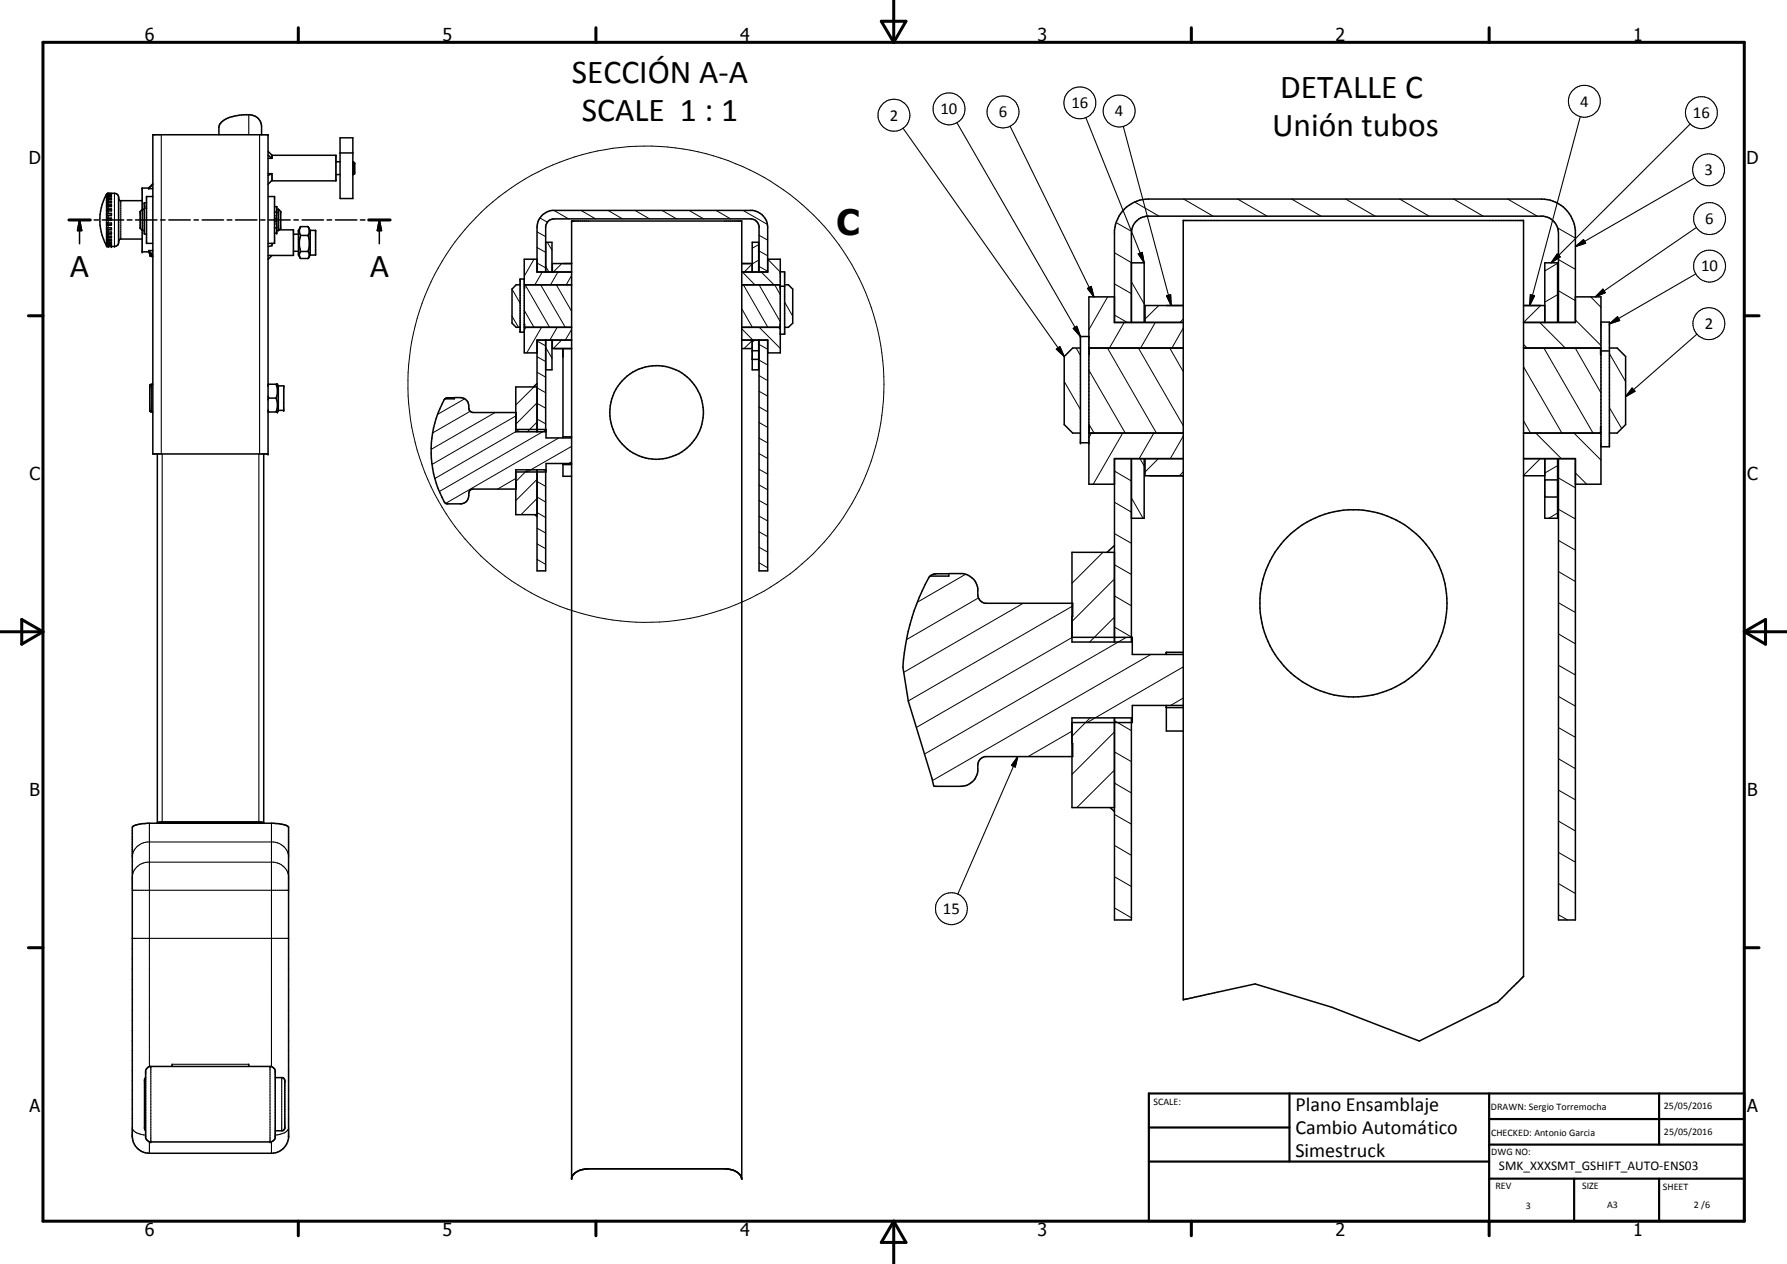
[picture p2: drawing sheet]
<svg xmlns="http://www.w3.org/2000/svg" width="420mm" height="297mm" viewBox="0 0 420 297" stroke-linecap="round" stroke-linejoin="round" font-family="sans-serif">
<g fill="none" stroke="#000" stroke-width=".35">
<path d="M35.9 31.7h27.1v75h-27.1zM51.5 31.7v-1.8a3.9 3.9 0 0 1 3.6-2.6 9 9 0 0 1 4.9 0 2.83 2.83 0 0 1 1.5 2.3v2.1M63 36.4l1 .8M63 37.2h1M63 35.6l1 .9M64 36.5h15v6h-15.2M64 36.5v.7M79 38h1M80 32.4h3v14.3h-3zM80 35.9h3M83 38h.1M83.1 38v3"/>
<path d="M83.1 38l.3 .3v2.4l-.3 .3M16.2 51.7h5M18.7 51.7l.5 2.5h-1zM18.7 51.7v5.6M22.1 51.7h1M24 51.7h5.1M25.1 49.2h1.1M25.1 46.1l1.1-.1v.2l-1.1 .2zM25.1 45.6h.1M25.1 45.8v.1l.2-.1M25.1 46.7l1.1-.1v.3l-1.1 .1zM25.1 47.4l1.1-.1v.4l-1.1 .1z"/>
<path d="M25.1 49.2l1.1-.1v.5l-1.1 .1zM25.1 51.3h1.1v.5h-1.1zM25.1 52.4h1.1v.5h-1.1zM25.1 53.5h1.1v.5l-1.1-.1zM25.1 56.2l1.1 .1v.3h-.9l-.2-.1zM25.1 56.9l1.1 .1v.2h-.9l-.2-.1zM25.1 57.4l1.1 .1v.2h-.9zM25.1 57.7l1.1 .2M25.1 46.1h1.1M25.1 45.8l1.1-.2v.2zM25.1 45.6a12.1 12.1 0 0 0 .1 12.2l.2 .1M25.1 57.5h1.1"/>
<path d="M25.1 56.5h1.1M25.1 48.2h1.1M25.1 46.7h1.1M25.1 47.4h1.1M25.1 53.9l.1 .1M25.1 57.1h1.1M25.1 57.7h.1M25.2 50.2h1v.5h-1.1v-.5h1.1M25.2 54.9l1 .1v-.5h-1.1v.4h1.1M25.2 55.8l1 .1v-.4l-1.1-.1v.4h1.1M25.2 45.5l1.7-.1a1.03 1.03 0 0 1 1 .8v10.9l-.2 .5-.6 .3h-1.8l-.2-.2M25.2 48.2h-.1"/>
<path d="M25.2 45.5l-.1 .1M25.3 48.2l.9-.1v.5h-1.1v-.4M25.4 45.4l-.2 .1M26.2 45.5l-1.1 .1M27.9 46.7l.4 .5h5.1M29.9 51.7h1.1M31.9 51.7h5M33.4 56.2h-5l-.3 .1-.2 .4M33.9 49.2h-.4l-.5 .5v4l.5 .5h.4M33.9 48.9h.5M34.4 47.7h-.5v7.3h.5M35 44.2h-1.6v15h1.6"/>
<path d="M35 44.3h.9M35 44.2v.1M35 58.9v.3M35 58.9l.9 1M35 58.9h.9M35 59.2l.9 1M35.2 59.4l.1 .7 .6 .2M35.9 46.2h-1.5v11h1.5M35.9 43.3l-.9 1M35.9 46.1l-.1 .1M35.9 43.2l-.9 1M37.8 51.7h1"/>
<path d="M39.7 51.7h5M45.6 51.7h1M47.5 51.7h5.1M53.4 51.7h1.1M55.4 51.7h5M61.3 51.7h1M63 46.2h1.5v11h-1.5M63 40.8h1M63.2 51.7h5M64 40.8v1.6l-1 .9M64 57.2v.5l-1 .3M64 40.8l-1 .4"/>
<path d="M64.5 48.6h.6v6.2h-.6M64.5 51.3h.6M64.5 53.6h.6M64.5 49.8h.6M64.5 52.1h.6M65.1 49.2h.4M65.1 54.2h.4M65.5 49.2v5M65.5 49.2l.5 .5v4l-.5 .5M65.6 54h3.4v6h-6M69 55h1.2M69 59.1h1.2"/>
<path d="M69.1 51.7h1M70.7 59.1h1.7M70.7 53.3l-.5 .8v5.8l.4 .8M70.7 59.1a1.28 1.28 0 0 0-.1 1.6M70.7 53.3a1.89 1.89 0 0 0 0 2M70.7 55.3a5.8 5.8 0 0 0 0 3.8M70.7 53.3h1.7M70.7 55.3h1.7M71 51.7h5.1M72.4 59.1a1.28 1.28 0 0 1 .1 1.6M72.4 53.3a1.89 1.89 0 0 1 0 2M72.4 55.3a5.8 5.8 0 0 1 0 3.8"/>
<path d="M72.4 53.3l.1 .1M72.5 53.4l.4 .7M72.9 54.1h1.3v5.8h-1.3M72.9 54.1v5.8M72.9 59.9l-.4 .8M76.9 51.7h1.1M78.9 51.7h5M79 41h1M83 41h.1M84.7 51.7h1.1M86.7 51.7h5M89.2 51.7l.5 2.5h-1z"/>
<path d="M89.2 51.7v5.6M128.3 56.9h1.5v7M278.2 51.8h80v177.7l-5 4.9a5.9 5.9 0 0 1-3 2l-16.5 8.2-20.5-7.9-18.1-5.5-16.9 3.7zM64 60l-1 1M70.6 60.7h1.9M122.3 66.9h-.9l-1 1v8l1 1h.9M123.3 66.9h11.1M123.3 76.2v.7M123.3 76.9h11.1M123.3 65.6h-1v12.5h1M123.3 66.9v.8M126.3 60.9h-3v22h3"/>
<path d="M128.3 79.9v21.6h-7v-10.6h5M128.3 63.9v-10.8a1.98 1.98 0 0 1 2-1.7h46.2a2.07 2.07 0 0 1 2 1.7v10.8M129.8 79.9v7h-1.5M129.9 79.9v2h4.5M134.4 79.9h-8.1v21.6M134.4 61.9h-4.5v2M134.4 63.9h-8.1v-10.5a4.1 4.1 0 0 1 3.5-4h47.1a4.1 4.1 0 0 1 3.6 4v10.5h-6.1M174.4 79.9h6.1v54.3h-2v-54.3M174.4 61.9h2.5M174.4 66.9h9.1M174.4 76.9h9.1M176.9 63.9v-7h1.5v7"/>
<path d="M176.9 79.9v7h1.5v-7M180.5 60.9h3v22h-3M183.4 66.9l.1 .8M183.5 76.2l-.1 .7M183.5 63.9h1v14.6h-1M183.5 67.3h1M184.5 66.9h.9l1 1v8l-1 1h-.9M256 79.1h-2v25h2M262 69.8h-6v44h6M266 75.8v-21a4 4 0 0 1 3.5-4h93.4a4 4 0 0 1 3.5 4v21M266 61.8h3v14M278.2 71.8h-9v4"/>
<path d="M278.2 75.8h-16.2v-21.7a8 8 0 0 1 8-7.3h92.4a8 8 0 0 1 8 7.3v21.7h-12.2M358.2 71.8h5M363.2 75.8v-14h3v14M370.4 69.8h6v44h-6M376.4 75.7h2v29.3h-2M35.9 90.3l-.6 .1-.1 .2v5.9l.1 .2 .6 .1M63 90.3h2.2l.2 .4M63 96.3l.2 .5M63 93.1l.2 .5M63.2 93.6l-.2 .4M63.2 90.3l-.2 .5M63.2 93.6h1.7"/>
<path d="M64.9 90.3a4.4 4.4 0 0 1 0 3.3M64.9 93.6a4.4 4.4 0 0 1 0 3.2M65.4 90.7h1.3v5.7h-1.3M65.4 90.7v5.7M65.4 96.4l-.2 .4h-2.2M106.8 93.5h-1.7l-.5 .2M121.3 98.5l.1-1.6h-10.4a1.1 1.1 0 0 1-.8-1.5 2 2 0 0 0-2-2h-1.4v.3h-2.2a24.8 24.8 0 0 0 0 24.4l.5 .3h3.5a2.24 2.24 0 0 0 1.7-2.7l.3-.6 .4-.2h10.4l-.1-1.5M126.3 90.1l-.9 .8M132.4 81.9v21M174.4 81.9h2.5M176.9 84.5h1.5M176.9 82.4h1.5"/>
<path d="M254 81.8h-1.8l-2 2v16l2 2h1.8M256 81.8h22.2M256.1 81.8l-.1 1.5M358.2 81.8h18.2M376.3 81.8l.1 1.5M376.4 82.5h2M378.4 81.8h1.8l2 2v16l-2 2h-1.8M37 106.7v86.8M62 106.7v86.7l-1.1-.3h-22.8l-1.1 .2M121.3 100.9h7.1v2h6M126.3 110.4v23.8h2v-23.8h-7v10.5h5M132.4 108.9v3h2"/>
<path d="M132.4 109.2h2M132.4 102.7h2M134.4 108.9h-6v2h-7.1M256 100.3l.1 1.5M256 101.8h22.2M266 107.8v43.1h-14v-21.1h10M269 107.8v14h-3M269.2 107.8v4h9M278.2 107.8h-16.2v43.1M358.2 111.8h5M358.2 107.8h12.2v108.4h-4v-108.4M358.2 101.8h18.2"/>
<path d="M363.2 107.8v14h3v-14M363.2 116.8h3M363.2 112.8h3M376.4 100.3l-.1 1.5M125.8 120.9l.5 .5M218.7 135.4h4.4v-.6h3.3a4.2 4.2 0 0 1 3.5 3.5 3.5 3.5 0 0 0 .3 2.5 1.96 1.96 0 0 0 1.4 1h20.6v3h-.2M223.1 134.8l-3.2 .1a1.89 1.89 0 0 0-1.6 .9 50.5 50.5 0 0 0-6 21l1.3 8 5.9 19.9 6.4 .1a4.2 4.2 0 0 0 4-5 2.07 2.07 0 0 1 1.7-2h20.6v-3h-.2M262 128.2l-1.7 1.6M252 149.8h14.2v4h12M278.2 153.3h-4v.5M262 168.7v47.5h4v-47.5h-14v21.1h10M274.2 165.8v6h4"/>
<path d="M274.2 166.3h4M278.2 165.8h-12v4h-14.2M31.2 194.3l1.3-.6 2.2-.2h29.6l1.4 .1a3.6 3.6 0 0 1 2.1 .8v73.1a4.1 4.1 0 0 1-4 3.5h-28.7a4 4 0 0 1-4-4zM39.6 193.3v.2M40.6 193.3v.2M58.4 193.3v.2M59.3 193.3v.2M61.2 193.4l-23.4-.1-.1 .2M61.2 193.4v.1M261 189.8l1 .9M34.2 253.2l-.2 .5v11.6l.2 .4M34.4 251.2l.9-.6 28.7 .1 .5 .5 .2 .4v15.7l-.2 .5-.8 .6-28.7-.1-.6-.5-.2-.5v-15.7z"/>
<path d="M40.5 250.1v.5M58.5 250.1v.5M64.7 253.2h1.8l.5 .6v11.4l-.5 .5h-1.8M134.4 276.9a3.8 3.8 0 0 1 4-2.2h32a3.7 3.7 0 0 1 4 2.4v-225.2h-40v225.2"/>
<circle cx="154.4" cy="96.9" r="11"/>
<circle cx="318.2" cy="141.8" r="22"/>
</g>
<g fill="none" stroke="#000" stroke-width=".25">
<path d="M37.9 31.7v75M58.5 27v4.7M61 31.7v75M212.3 30.1l37.9 53.7M225 28.8l29 50.3M237.5 29.6l19.7 40.2M255.3 27.6l13.7 34.2M264.1 29.7l11.3 42.1M371.5 27.4l-11.8 44.4M397.4 29.1l-32.7 32.7M25 45.7h.1M25 57.7h.1"/>
<path d="M25 45.7v12M25.4 57.9h.1M25.4 45.4v.2M25.4 45.8v.2M25.4 46.2v.4M25.4 46.9v.4M25.4 47.7v.4M25.4 48.6v.5M25.4 49.6v.6M25.4 50.7v.6M25.4 51.8v.6M25.4 52.9v.6"/>
<path d="M25.4 54v.5M25.4 55v.5M25.4 55.9v.4M25.4 56.6v.4M25.4 57.2v.3M25.4 57.7v.1M26.9 57.9h.1M26.9 45.4v12.5M28.4 47.2v9M33.9 48.4h.5M35.6 59.8v.5M64.5 52.6h.6"/>
<path d="M64.5 50.7h.6M267.6 59.6l1-.3 .4 2.5zM366.1 59.7l.7 .7-2.1 1.4zM370.4 58l1.9-1.7 .5 .8zM398.5 41.8l-28.1 16.2M398.9 53.5l-23.8 16.3M252.3 77.2l.9-.5 .8 2.4zM255.7 67.8l.9-.5 .6 2.5zM274.3 69.5l.9-.2 .2 2.5zM359.8 69.3l1 .2-1.1 2.3zM376.9 67.9l.5 .9-2.3 1zM378.4 76.1l1.9-1.7 .5 .9z"/>
<path d="M398.7 64.4l-20.3 11.7M399 78.5l-16.8 14.7M35.6 90.3v6.5M248.4 82l.8-.6 1 2.4zM383.7 91.2l.7 .7-2.2 1.3zM38.1 106.7v86.4M60.9 106.7v86.4M239.3 177.8l-.6 2.5-.9-.4zM239.3 177.8l-14.1 32.3M35.1 193.5v57.2M38.1 193.3v.2M60.9 193.3v.2"/>
<path d="M63.8 193.5v57.2M31.1 201.4a3.7 3.7 0 0 1 3.5-3.5h29.7a3.8 3.8 0 0 1 3.5 3.5M31.1 206.1a3.8 3.8 0 0 1 3.5-3.5h29.7a3.8 3.8 0 0 1 3.5 3.5M31.1 209.2h36.7M67.8 209.2h.1M31.1 220.5h36.7M67.8 220.5h.1M35.5 250.6h.1M35.5 250.6v17.8M40.5 250.1h18M63.5 250.6h.1M63.5 250.6v17.8"/>
<path d="M66.2 253.2v12.5M31.1 265a2.29 2.29 0 0 0 2.2 1.6l.9 .1M35.1 268.3v2.7M35.5 268.4h.1M63.5 268.4h.1M63.8 268.3v2.7M67.8 265v.3a3.4 3.4 0 0 1-3.1 1.4"/>
<circle cx="210.2" cy="27.1" r="3.8"/>
<circle cx="223.1" cy="25.6" r="3.7"/>
<circle cx="235.8" cy="26.3" r="3.8"/>
<circle cx="253.9" cy="24.2" r="3.8"/>
<circle cx="263.1" cy="26.1" r="3.7"/>
<circle cx="372.5" cy="23.8" r="3.8"/>
<circle cx="400" cy="26.5" r="3.8"/>
<circle cx="401.7" cy="39.9" r="3.8"/>
<circle cx="401.9" cy="51.4" r="3.8"/>
<circle cx="401.8" cy="76.1" r="3.8"/>
<circle cx="401.9" cy="62.5" r="3.8"/>
<circle cx="223.7" cy="213.5" r="3.7"/>
</g>
<g fill="#000">
<circle cx="63" cy="31.7" r=".18"/>
<circle cx="83.1" cy="38" r=".18"/>
<circle cx="25.1" cy="57.8" r=".18"/>
<circle cx="26.2" cy="57.9" r=".18"/>
<circle cx="33" cy="49.7" r=".18"/>
<circle cx="33.4" cy="44.2" r=".18"/>
<circle cx="33.4" cy="59.2" r=".18"/>
<circle cx="33.5" cy="49.2" r=".18"/>
<circle cx="33.9" cy="47.7" r=".18"/>
<circle cx="35" cy="44.2" r=".18"/>
<circle cx="35" cy="59.2" r=".18"/>
<circle cx="35.2" cy="59.9" r=".18"/>
<circle cx="65.1" cy="49.8" r=".18"/>
<circle cx="65.1" cy="48.6" r=".18"/>
<circle cx="65.1" cy="54.8" r=".18"/>
<circle cx="65.5" cy="49.2" r=".18"/>
<circle cx="66" cy="49.7" r=".18"/>
<circle cx="70.2" cy="54.1" r=".18"/>
<circle cx="72.9" cy="54.1" r=".18"/>
<circle cx="74.2" cy="54.1" r=".18"/>
<circle cx="83.4" cy="40.7" r=".18"/>
<circle cx="134.4" cy="51.9" r=".18"/>
<circle cx="35.2" cy="90.7" r=".18"/>
<circle cx="35.2" cy="96.4" r=".18"/>
<circle cx="65.2" cy="96.8" r=".18"/>
<circle cx="65.2" cy="90.3" r=".18"/>
<circle cx="65.4" cy="96.4" r=".18"/>
<circle cx="65.4" cy="90.7" r=".18"/>
<circle cx="66.7" cy="96.4" r=".18"/>
<circle cx="66.7" cy="90.7" r=".18"/>
<circle cx="63" cy="106.7" r=".18"/>
<circle cx="254" cy="104.1" r=".18"/>
<circle cx="256" cy="104.1" r=".18"/>
<circle cx="274.2" cy="153.3" r=".18"/>
<circle cx="67" cy="254" r=".18"/>
<circle cx="31.1" cy="267" r=".18"/>
<circle cx="67" cy="265" r=".18"/>
<circle cx="67.8" cy="267" r=".18"/>
</g>
<g fill="none" stroke="#000" stroke-width=".71">
<path d="M10.1 9.9h400v277.1h-400zM70.1 6.5v3.4M140.1 6.5v3.4M207.2 5h5.8l-2.9 4.9zM210.1 0v9.9M280.1 6.5v3.4M350.1 6.5v3.4M16.2 51.7h5M86.7 51.7h5M6.7 74.2h3.4M410.1 74.2h3.5M.1 148.5h10"/>
<path d="M5.1 145.6l5 2.9-5 2.9zM410.1 148.5h10M410.1 148.5l5-2.9v5.8zM6.7 222.7h3.4M410.1 222.7h3.5M70.1 287v3.4M140.1 287v3.4M210.1 287v10M210.1 287l2.9 5h-5.8zM280.1 287v3.4M350.1 287v3.4"/>
</g>
<path d="M270.1 257h140v30h-140zM303.2 257v16M350.1 257v30M390.1 257v12M270.1 265h33.1M270.1 273h80M350.1 277h60M350.1 269h60M350.1 263h60M370.1 277v10M390.1 277v10" fill="none" stroke="#000" stroke-width=".51"/>
<g fill="#000">
<path d="M18.7 51.7l.5 2.5h-1zM89.2 51.7l.5 2.5h-1zM267.6 59.6l1-.3 .4 2.5zM366.1 59.7l.7 .7-2.1 1.4zM370.4 58l1.9-1.7 .5 .8zM252.3 77.2l.9-.5 .8 2.4zM255.7 67.8l.9-.5 .6 2.5zM274.3 69.5l.9-.2 .2 2.5zM359.8 69.3l1 .2-1.1 2.3zM376.9 67.9l.5 .9-2.3 1zM378.4 76.1l1.9-1.7 .5 .9zM248.4 82l.8-.6 1 2.4z"/>
<path d="M383.7 91.2l.7 .7-2.2 1.3zM239.3 177.8l-.6 2.5-.9-.4z"/>
</g>
<g fill="none" stroke="#000" stroke-width=".24">
<path d="M126.3 58.2l2 1.1M126.3 54.5l2 1.1M126.9 51.2l1.8 1M128.7 56.9l1.1 1.9M130.2 49.4l3.5 2M136.6 49.4l3.4 2M142.9 49.4l3.5 2M149.3 49.4l3.4 2M155.6 49.4l3.5 2M162 49.4l3.4 2M168.3 49.4l3.5 2M174.7 49.4l5.7 3.3"/>
<path d="M178.4 57.5l-1.5 .8M178.5 59l2 1.1M178.5 55.3l2 1.1M262 59.4l4 2.3M262.5 52.3l3.6 2.1M266.8 47.5l5.7 3.3M278.3 46.8l6.9 4M291 46.8l6.9 4M303.7 46.8l6.9 4M316.4 46.8l6.9 4M329.1 46.8l6.9 4M341.8 46.8l6.9 4"/>
<path d="M354.5 46.8l6.9 4M366.2 53.6l4.2 2.4M120.4 74.3l1.5 2.6M120.4 67.9l1.9 3.3M123.3 72.9l2.2 4M123.5 66.9l5.7 10M123.6 76.9l-.3 .7M125.5 60.9l-2.2 4M126.3 61.8l2 1.1M127.1 66.9l5.8 10M127.3 76.9l-3.4 6M127.5 63.9l-1.7 3"/>
<path d="M128.3 62.6l.8 1.3M130.8 66.9l3.6 6.3M131 76.9l-1.7 3M131.2 63.9l-1.8 3M132 79.9l-1.9 2M132.1 61.9l-2 2M134.4 64.7l-1.3 2.2M134.4 77.4l-1.5 2.5M174.4 72.6l2.5 4.3M174.4 77.3l2.6 2.6M174.5 63.9l3 3M174.8 66.9l5.7 10"/>
<path d="M177.6 79.9l-.7 .4M178.4 61.1l-1.5 .9-1.9 1.9M178.5 66.9l5 8.7M178.5 62.6l2 1.2M178.5 76.9l5 5M179 63.9l3 3M180.5 60.9l3 3M182.1 66.9l1.4 2.4M183 76.9l.5 .5M184.5 71l1.9 3.3M186.3 67.9h.1M260.4 69.8l-4.4 7.7"/>
<path d="M262 74l3 1.8M262 66.7l4 2.3M264.3 75.8l-3.5 6M266 66.2l3 5.2M271.6 75.8l-3.4 6M272.4 71.8l-3.2 3.2M278.2 75l-.8 .8M278.2 77.1l-2.7 4.7M362 75.8l6 6M362.2 71.8l-4 4M366.2 69.3l-3 1.7M366.2 61.9l-3 1.8"/>
<path d="M366.4 75.7l.2 .1M366.4 68.3l4 2.4M366.4 61l4 2.3M370.4 75.2l6 6M374 69.8l2.4 2.4M109.3 93.7l-6.4 3.7M110.6 96.6l-8.8 5.1M116.4 96.9l-15 8.7M121.4 97.7l-19.8 11.4M125.5 90.9l-4.2 4.3M126.3 98.5l2 1.1M126.3 94.8l2 1.1"/>
<path d="M126.3 91.1l2 1.2M126.3 87.5l2 1.1M126.3 83.8l2 1.2M126.3 80.1l2 1.2M126.3 99.2l-2.3 2.3M126.3 94.7l-5 5M128.3 81.6l1.5 2.6M176.9 80l-1.9 1.9M178.4 86.8l-.2 .1M178.5 99.3l2 1.2M178.5 95.6l2 1.2M178.5 91.9l2 1.2"/>
<path d="M178.5 88.3l2 1.2M178.5 84.6l2 1.2M178.5 80.9l2 1.2M250.2 89.7l3.8 6.5M253 81.8l1 1.7M256 99.7l1.2 2.1M256 87l8.6 14.8M260.4 81.8l11.5 20M267.7 81.8l10.5 18.2M275 81.8l3.2 5.5M358.2 98.9l1.7 2.9M358.2 86.2l9 15.6"/>
<path d="M358.2 80.9l.9 .9M363 81.8l11.6 20M370.4 81.8l6 10.5M378.4 95.8l2.9 4.9M378.4 83.1l3.8 6.6M121.3 112.4l-4.3 2.5M122.2 100.9l-19.9 11.5M124 110.4l-2.7 2.8M126.3 116.8l2 1.2M126.3 113.2l2 1.1M126.3 117.1l-3.8 3.8M126.3 112.6l-5 5"/>
<path d="M127.9 110.4l.4 .2M128.4 101l-25.1 14.5M131.4 102.9l-26.6 15.4M134.4 108.5l-.7 .4M134.4 104.9l-10.5 6M178.5 117.6l2 1.1M178.5 114l2 1.1M178.5 110.3l2 1.1M178.5 106.6l2 1.1M178.5 103l2 1.1M256.6 101.8l-.6 1.1M262 118l4 2.4"/>
<path d="M262 110.7l4 2.3M264 101.8l-7 12M266 117l2.8 4.8M268 107.8l1 1.7M271.3 101.8l-3.5 6M272.4 107.8l-3.2 3.1M278.2 110.9l-.9 .9M278.2 102.5l-3 5.3M361.1 101.8l6 6M362.2 107.8l-4 3.9M366.2 109.4l-3 1.8M366.4 119.7l4 2.3"/>
<path d="M366.4 112.3l4 2.3M370.1 101.8l6.3 6.3M370.4 111.1l2.7 2.7M126.3 131.4l2 1.2M126.3 127.8l2 1.1M126.3 124.1l2 1.2M126.3 120.4l2 1.2M178.5 132.2l2 1.2M178.5 128.6l2 1.2M178.5 125l2 1.1M178.5 121.3l2 1.1M227 135l-11.2 6.5"/>
<path d="M259.3 129.8l-7.3 7.3M262 132.7l4 2.3M262 125.4l4 2.3M262 136.1l-10 9.9M366.2 120.6l-2.1 1.2M366.4 134.3l4 2.4M366.4 127l4 2.3M230.1 140.5l-16.9 9.8M240.6 141.8l-28.1 16.2M252.1 149.8l-36.6 21.1M252.2 142.4l-38.6 22.3M262 147.4l4 2.3"/>
<path d="M262 140l4 2.4M262 145l-5.8 5.9M264.8 149.8l-47.4 27.4M270.6 153.8l-51.4 29.6M278.2 156.7l-22.6 13.1M366.4 156.3l4 2.3M366.4 149l4 2.3M366.4 141.6l4 2.3M252 171.8l-10.3 6M256.3 168.7l-4.3 4.3M262 176.7l4 2.3M262 169.4l4 2.3"/>
<path d="M262 172l-10 10M278.2 164l-3 1.8M366.4 178.3l4 2.3M366.4 171l4 2.3M366.4 163.7l4 2.2M262 198.7l4 2.3M262 191.4l4 2.3M262 184l4 2.4M262 181l-8.8 8.8M366.4 193l4 2.3M366.4 185.7l4 2.3M262 213.4l4 2.3"/>
<path d="M262 206l4 2.3M366.4 215l2.2 1.2M366.4 207.6l4 2.4M366.4 200.3l4 2.3"/>
<circle cx="151.9" cy="90.3" r="56"/>
</g>
<text font-size="8.2" x="196.7" y="55.2">C</text>
<g font-size="7.9">
<text x="134.4" y="19.5">SECCIÓN A-A</text>
<text x="301" y="22.9">DETALLE C</text>
<text x="136.8" y="28.4">SCALE 1 : 1</text>
<text x="299.1" y="32">Unión tubos</text>
<text x="16.5" y="65.2">A</text>
<text x="86.9" y="65.2">A</text>
</g>
<g font-size="4.7">
<text x="304.6" y="261.2">Plano Ensamblaje</text>
<text x="304.6" y="266.6">Cambio Automático</text>
<text x="304.6" y="272">Simestruck</text>
</g>
<g font-size="4.2">
<text x="34" y="9.6">6</text>
<text x="104" y="9.6">5</text>
<text x="174" y="9.6">4</text>
<text x="244" y="9.6">3</text>
<text x="314" y="9.6">2</text>
<text x="384" y="9.6">1</text>
<text x="6.8" y="38.7">D</text>
<text x="410.6" y="38.7">D</text>
<text x="7" y="112.9">C</text>
<text x="410.8" y="112.9">C</text>
<text x="7" y="187.1">B</text>
<text x="410.8" y="187.1">B</text>
<text x="7" y="261.4">A</text>
<text x="410.8" y="261.4">A</text>
<text x="34" y="290.4">6</text>
<text x="104" y="290.4">5</text>
<text x="174" y="290.4">4</text>
<text x="244" y="290.4">3</text>
<text x="314" y="290.4">2</text>
<text x="384" y="290.4">1</text>
</g>
<g font-size="3.9">
<text x="209.2" y="28.4">2</text>
<text x="221.1" y="26.9">10</text>
<text x="234.8" y="27.6">6</text>
<text x="251.9" y="25.4">16</text>
<text x="262.1" y="27.3">4</text>
<text x="371.5" y="25.1">4</text>
<text x="398" y="27.8">16</text>
<text x="400.8" y="41.2">3</text>
<text x="400.9" y="52.7">6</text>
<text x="400" y="63.8">10</text>
<text x="400.8" y="77.3">2</text>
<text x="221.7" y="214.8">15</text>
</g>
<text font-size="3.1" x="352.4" y="275">SMK_XXXSMT_GSHIFT_AUTO-ENS03</text>
<g font-size="2.4">
<text x="271.2" y="259.7">SCALE:</text>
<text x="350.6" y="260.8">DRAWN: Sergio Torremocha</text>
<text x="391.2" y="260.6">25/05/2016</text>
<text x="350.6" y="267">CHECKED: Antonio Garcia</text>
<text x="391.2" y="266.7">25/05/2016</text>
<text x="350.6" y="271.4">DWG NO:</text>
<text x="351.6" y="279.3">REV</text>
<text x="372" y="279.4">SIZE</text>
<text x="391" y="279.6">SHEET</text>
<text x="358.7" y="284.1">3</text>
<text x="377.9" y="283.8">A3</text>
<text x="398.3" y="283.8">2 /6</text>
</g>
</svg>
